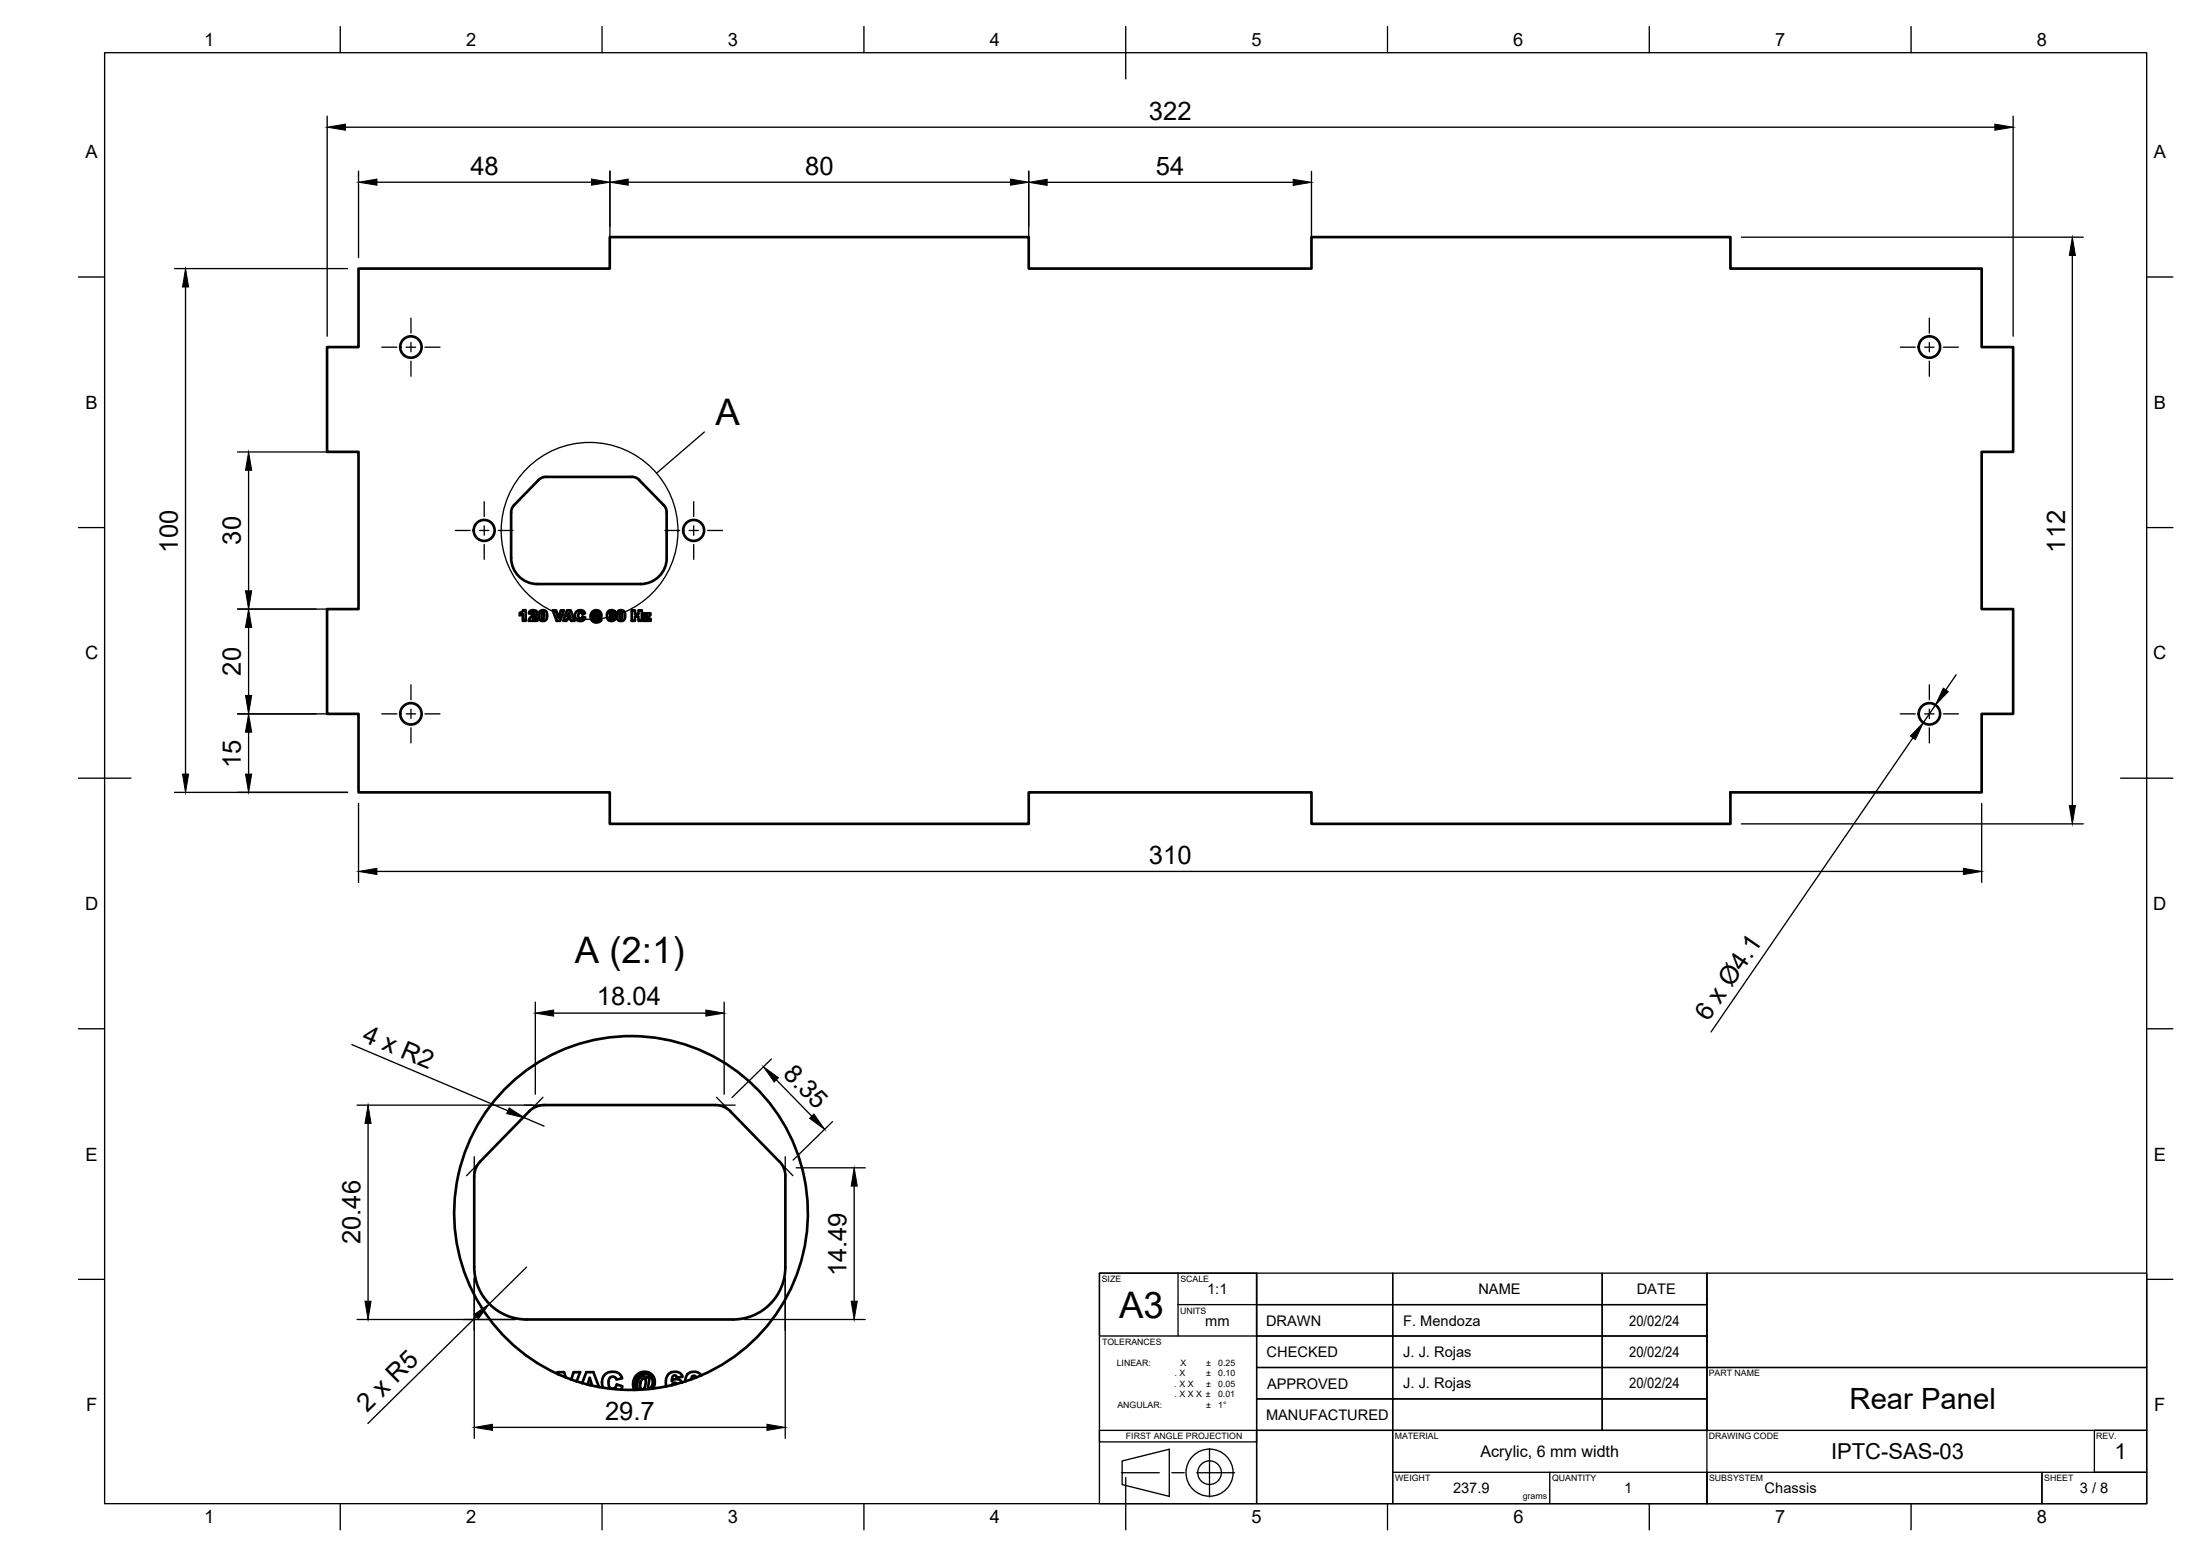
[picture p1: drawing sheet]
<svg xmlns="http://www.w3.org/2000/svg" width="420mm" height="297mm" viewBox="0 0 420 297" stroke-linecap="round" stroke-linejoin="round" font-family="sans-serif">
<g fill="none" stroke="#000" stroke-width=".51">
<path d="M68.5 51.3h48v-6h80v6h54v-6h80v6h48v15h6v20h-6v30h6v20h-6v15h-48v6h-80v-6h-54v6h-80v-6h-48v-15h-6v-20h6v-30h-6v-20h6zM104.3 91h16.4M104.3 91a2 2 0 0 0-1.4 .6l-4.7 4.8a1.94 1.94 0 0 0-.6 1.4v8.7M120.7 91a2 2 0 0 1 1.4 .6l4.6 4.8a1.94 1.94 0 0 1 .6 1.4v8.7M99.3 117l.4-.2 .2-.3h.5v2h-.6v-1.3l-.5 .3zM101.2 116.7l.4-.2a.73 .73 0 0 1 1 .4 .73 .73 0 0 1-.6 1l-.2 .2h.8v.4h-1.6a2.18 2.18 0 0 1 1-1.2v-.4a.27 .27 0 0 0-.3 0 .27 .27 0 0 0-.1 .3l-.6-.1zM103.1 116.7l.4-.2a.92 .92 0 0 1 .9 .4 .92 .92 0 0 1 .1 .9 .84 .84 0 0 1-1.1 .7 .84 .84 0 0 1-.5-1.1zM103.5 116.9h.2a.93 .93 0 0 1 .1 1.2l-.1 .1a.9 .9 0 0 1-.2-1.3zM105.6 116.5h.6l.5 1.4 .4-1.4h.6l-.7 2h-.7zM108.3 116.5h.7l.7 2h-.6l-.1-.3h-.7l-.1 .3h-.6zM108.6 117l.3 .8h-.5zM110.1 116.7l.4-.2a.98 .98 0 0 1 1.2 .6l-.5 .1a.41 .41 0 0 0-.5-.2 .41 .41 0 0 0-.3 .5 .42 .42 0 0 0 .3 .6 .42 .42 0 0 0 .5-.4l.6 .2a1.04 1.04 0 0 1-1.6 .5 1.04 1.04 0 0 1-.1-1.7z"/>
<path d="M113.1 116.8a.97 .97 0 0 1 1.6 .1 .97 .97 0 0 1-.7 1.4l-.1-.1a.48 .48 0 0 1-.6 .1 .48 .48 0 0 1-.1-.7v-.1a.5 .5 0 0 1 .3-.5 .5 .5 0 0 1 .6 .1v-.1h.3l-.2 1a.28 .28 0 0 0 .3 0 .28 .28 0 0 0 .1-.3 .86 .86 0 0 0-.9-1 .86 .86 0 0 0-.7 1.2l.1 .2a.94 .94 0 0 0 1.5 .3h.3l-.3 .2a1.18 1.18 0 0 1-1.6-.2 1.18 1.18 0 0 1 .1-1.6zM113.6 117.2l.2-.1a.7 .7 0 0 1-.1 1.1 .35 .35 0 0 1-.3-.3 .35 .35 0 0 1 .1-.3zM116.1 116.7l.4-.2a.75 .75 0 0 1 1 .5h-.5a.23 .23 0 0 0-.2-.2 .23 .23 0 0 0-.3 .2v.4l.3-.2a.72 .72 0 0 1 .7 .9 .72 .72 0 0 1-1.1 .4 1.24 1.24 0 0 1-.3-1.8zM118 116.7l.4-.2a.92 .92 0 0 1 .9 .4 .92 .92 0 0 1 .1 .9 .84 .84 0 0 1-1.1 .7 .84 .84 0 0 1-.5-1.1zM118.4 116.9h.2a.93 .93 0 0 1 .1 1.2l-.1 .1a.9 .9 0 0 1-.2-1.3zM120.6 116.5h.7v.7h.6v-.7h.7v2h-.7v-.8h-.6v.8h-.7zM122.9 117.1h1.3v.3l-.7 .7h.8v.4h-1.5v-.3l.7-.8h-.6zM127.3 106.5a5 5 0 0 1-5 5h-19.7a5 5 0 0 1-5-5M103.9 211h32.7l1.1 .1 1 .4 .8 .7 9.3 9.5M103.9 211l-1 .1-1.5 .7-9.7 9.9M91.7 221.7l-.8 1.3-.3 1.5v17.4a10 10 0 0 0 10 10h39.4a10 10 0 0 0 10-10v-17.4M148.9 221.7l.8 1.3 .3 1.5"/>
<path d="M106.6 262.4l-.2-.5h1.3l.4 1.1M106.6 262.3l1.5 .7M106.6 262.3a33.8 33.8 0 0 1-12.6-51.7 33.8 33.8 0 0 1 53.3 .4 33.8 33.8 0 0 1-13.4 51.6M108.1 263l1 .3M109.1 263.4l.4-1.5h1.3l-.7 1.8M109.1 263.3l2.1 .7M111.2 264l.8-2.1h1.3l1.1 2.9M111.2 264l1 .3M112.2 264.3l.4-1.3 .5 1.4h-.5M112.2 264.3l2.2 .5M114.4 264.8l4.2 .5M115.2 264.9l-.2-.4a2.03 2.03 0 0 1 1.2-2.5 2.03 2.03 0 0 1 2.6 1.1l-1.1 .3a.81 .81 0 0 0-1-.5 .81 .81 0 0 0-.5 1 .85 .85 0 0 0 .2 1 .85 .85 0 0 0 1 .1l.4-.7 1.1 .3-.3 .7"/>
<path d="M118.6 265.3h3.4M121.9 265.3a1.83 1.83 0 0 1 .8-2.6h.4l.4 .4v-.3h.6l-.4 2.2a.34 .34 0 0 0 .4 .1 .34 .34 0 0 0 .2-.3 1.65 1.65 0 0 0-.8-2.5 1.65 1.65 0 0 0-2.2 1.6v.8l.3 .6M122.6 263.3a.42 .42 0 0 1 .6-.1 .42 .42 0 0 1 .1 .5 1.32 1.32 0 0 1-.6 1.5h-.2a1.76 1.76 0 0 1 .1-1.9zM124.6 265.1a2.05 2.05 0 0 0-.9-3.2 2.05 2.05 0 0 0-2.8 1.9v1l.2 .6M127.2 264.7l-2.6 .4-2.6 .2M128.3 264.4l-1.1 .3M129.3 264.2l-.3-.2h-.3l-.4 .4M129.3 264.2l-1 .2M130.3 263.9a1.25 1.25 0 0 0-2-.2v-.3a.63 .63 0 0 1 .1-.6 .63 .63 0 0 1 .6-.2l.3 .4 1.1-.2a1.68 1.68 0 0 0-2-.9 1.68 1.68 0 0 0-1.2 1.7v1.1M132 263.3l-2.7 .9M132.9 263a.45 .45 0 0 0-.7-.3l-.2 .6M133.9 262.6a1.66 1.66 0 0 0-2-.6 1.66 1.66 0 0 0-1 1.7"/>
<path d="M133.9 262.6h.1M133.9 262.6l-1.9 .7"/>
<circle cx="78.5" cy="66.2" r="2.04"/>
<circle cx="368.5" cy="66.2" r="2.04"/>
<circle cx="92.5" cy="101.3" r="2"/>
<circle cx="116.7" cy="117.9" r=".32"/>
<circle cx="132.5" cy="101.3" r="2"/>
<circle cx="78.5" cy="136.3" r="2.04"/>
<circle cx="368.5" cy="136.3" r="2.04"/>
</g>
<g fill="none" stroke="#000" stroke-width=".25">
<path d="M20 10.1h390v276.9h-390zM65 5.1v5M115 5.1v5M165 5.1v5M215 5.1v10M265 5.1v5M315 5.1v5M365 5.1v5M62.5 22.2v42M66 24.3h315M68.5 32.7v16.5M72 34.8h41"/>
<path d="M116.5 32.7v16.5M120 34.8h73M196.5 32.7v16.5M200 34.8h47M250.5 32.7v16.5M384.5 22.2v42M15 52.9h5M33.3 51.3h33.1M35.4 54.8v93M332.6 45.3h65.3M395.8 48.8v105M410 52.9h5"/>
<path d="M72.9 66.3h2.9M77.6 66.3h1.8M78.5 60.7v2.9M78.5 65.4v1.8M78.5 68.9v2.9M81.2 66.3h2.8M362.9 66.3h2.9M367.6 66.3h1.8M368.5 60.7v2.9M368.5 65.4v1.8M368.5 68.9v2.9M371.2 66.3h2.8"/>
<path d="M45.4 86.3h21M47.5 89.8v23M92.5 95.8v2.8M132.5 95.8v2.8M134.5 82.5l-9.1 7.8M15 100.7h5M45.4 116.3h21M47.5 119.8v13M87 101.3h2.8M91.6 101.3h1.8M92.5 100.4v1.8M92.5 104v2.8"/>
<path d="M95.2 101.3h2.8M127 101.3h2.8M131.6 101.3h1.8M132.5 100.4v1.8M132.5 104v2.8M135.1 101.3h2.9M410 100.7h5M45.4 136.3h21M47.5 139.8v8M72.9 136.3h2.9M77.6 136.3h1.8M78.5 130.7v2.9"/>
<path d="M78.5 135.4v1.8M78.5 138.9v2.9M81.2 136.3h2.8M362.9 136.3h2.9M367.6 136.3h1.8M368.5 130.7v2.9M368.5 135.4v1.8M368.5 138.9v2.9M369.6 134.6l-2.3 3.4M371.2 136.3h2.8M373.6 128.8l-2 2.9M15 148.6h10"/>
<path d="M33.3 151.3h33.1M68.5 153.4v15.1M332.6 157.3h65.3M365.3 140.8l-38.5 56.2M378.5 153.4v15.1M405 148.6h10M72 166.4h303M15 196.4h5M67.2 199.4l29.8 12.7M102.2 191.3v17.6M105.7 193.4h29.1M138.3 191.3v17.6"/>
<path d="M410 196.4h5M68.2 211h35.7M70.3 214.5v33.9M100.2 213.4l3.7 1.6M103.7 209.5l-2.7 2.7M136.6 211h3.8M136.8 209.5l2.7 2.7M147.3 202.2l-7.5 7.3M148.3 206.1l6.7 7M159 214.1l-7.5 7.4M90.6 220.8v3.7M91.7 221.7l-2.6 2.7"/>
<path d="M148.8 221.7l2.6 2.7M150 220.8v3.7M152.1 222.9h13.1M163.1 226.4v22M15 244.2h5M68.2 251.9h30.3M90.6 244v30.6M91 251.4l-20.7 20.3M100.6 241.9l-7.1 7M142.1 251.9h23.1M150 244v30.6M210 243h30v44h-30z"/>
<path d="M210 243h30v12h-30zM225 243v12M225 249.1h15M240 255h26v6.1h-26zM240 249.1h26v5.9h-26zM240 243h26v6.1h-26zM266 243h40v6.1h20v5.9h-20v-5.9h-40zM266 249.1h40v5.9h20v6.1h-20v-6.1h-40zM266 255h40v6.1h20v5.9h-20v-5.9h-40zM306 243h20v6.1h-20zM326 243v30.1M326 243h84v18.1h-84z"/>
<path d="M410 244.2h5M94.1 272.5h52.4M210 273.1h30v2.2h-30zM214.3 278.9l9-2.2v9l-9-2.3zM231 276.5v9.3M240 267h26v6.1h-26zM240 261.1h26v5.9h-26zM240 273.1h26v13.9h-26zM266 261.1h40v5.9h-40zM266 267h40v6.1h-40zM266 273.1h60v13.9h-60zM306 267h20v6.1h-20z"/>
<path d="M326 261.1h84v12h-84zM400 273.1h10v8h-10zM65 287v5M115 287v5M165 287v5M214.2 281.1h7.2M215 282.1v9.9M223.8 281.1h2.4M228.6 281.1h7.2M265 287v5M266 281.1h60M296 281.1v5.9"/>
<path d="M315 287v5M326 281.1h64v5.9h-64zM365 287v5M390 281.1h20v5.9h-20z"/>
<circle cx="112.6" cy="101.3" r="16.9"/>
<circle cx="231" cy="281.1" r="4.5"/>
<circle cx="231" cy="281.1" r="2.25"/>
</g>
<g fill="#000">
<path d="M62.5 24.3l3.5-.6v1.2zM68.5 34.8l3.5-.6v1.2zM113 34.2l3.5 .6-3.5 .6zM116.5 34.8l3.5-.6v1.2zM193 34.2l3.5 .6-3.5 .6zM196.5 34.8l3.5-.6v1.2zM247 34.2l3.5 .6-3.5 .6zM381 23.7l3.5 .6-3.5 .6zM35.4 51.3l.6 3.5h-1.1zM395.8 45.3l.6 3.5h-1.2zM47.5 86.3l.6 3.5h-1.2zM46.9 112.8h1.2l-.6 3.5z"/>
<path d="M47.5 116.3l.6 3.5h-1.2zM47.5 136.3l.6 3.5h-1.2zM46.9 132.8h1.2l-.6 3.5zM371.1 131.4l1 .6-2.5 2.6zM34.9 147.8h1.1l-.6 3.5zM46.9 147.8h1.2l-.6 3.5zM367.3 138l-1.5 3.2-1-.7zM395.2 153.8h1.2l-.6 3.5zM68.5 166.4l3.5-.6v1.1zM375 165.8l3.5 .6-3.5 .5zM102.2 193.4l3.5-.6v1.2zM134.8 192.8l3.5 .6-3.5 .6z"/>
<path d="M70.3 211l.6 3.5h-1.2zM97.2 211.5l3 1.9-3.4-.8zM145.8 203.7l2.9 2-.9 .9zM154.6 213.5l.8-.8 2.1 2.9zM163.1 222.9l.6 3.5h-1.1zM69.7 248.4h1.2l-.6 3.5zM90.5 251l3-2.1-2.1 2.9zM162.6 248.4h1.1l-.6 3.5zM90.6 272.5l3.5-.6v1.2zM146.5 271.9l3.5 .6-3.5 .6z"/>
</g>
<g fill="none" stroke="#000" stroke-width=".19">
<path d="M62.5 24.3l3.5-.6v1.2zM68.5 34.8l3.5-.6v1.2zM113 34.2l3.5 .6-3.5 .6zM116.5 34.8l3.5-.6v1.2zM193 34.2l3.5 .6-3.5 .6zM196.5 34.8l3.5-.6v1.2zM247 34.2l3.5 .6-3.5 .6zM381 23.7l3.5 .6-3.5 .6zM35.4 51.3l.6 3.5h-1.1zM395.8 45.3l.6 3.5h-1.2zM47.5 86.3l.6 3.5h-1.2zM46.9 112.8h1.2l-.6 3.5z"/>
<path d="M47.5 116.3l.6 3.5h-1.2zM46.9 132.8h1.2l-.6 3.5zM47.5 136.3l.6 3.5h-1.2zM367.3 138l-1.5 3.2-1-.7zM371.1 131.4l1 .6-2.5 2.6zM34.9 147.8h1.1l-.6 3.5zM46.9 147.8h1.2l-.6 3.5zM395.2 153.8h1.2l-.6 3.5zM68.5 166.4l3.5-.6v1.1zM375 165.8l3.5 .6-3.5 .5zM102.2 193.4l3.5-.6v1.2zM134.8 192.8l3.5 .6-3.5 .6z"/>
<path d="M70.3 211l.6 3.5h-1.2zM97.2 211.5l3 1.9-3.4-.8zM145.8 203.7l2.9 2-.9 .9zM154.6 213.5l.8-.8 2.1 2.9zM163.1 222.9l.6 3.5h-1.1zM69.7 248.4h1.2l-.6 3.5zM90.5 251l3-2.1-2.1 2.9zM162.6 248.4h1.1l-.6 3.5zM90.6 272.5l3.5-.6v1.2zM146.5 271.9l3.5 .6-3.5 .6z"/>
</g>
<path d="M344.1 243.6h17.1v17h-17.1zM374.9 243.7h13.6v16.8h-13.6z" fill="none" stroke="#fff" stroke-width=".25"/>
<g font-size="7">
<text x="136.6" y="81.1">A</text>
<text x="109.8" y="183.8">A (2:1)</text>
<text x="213.7" y="251.7">A3</text>
</g>
<text font-size="5.6" x="353.2" y="269.1">Rear Panel</text>
<g font-size="4.9">
<text x="219.4" y="22.8">322</text>
<text x="89.8" y="33.3">48</text>
<text x="153.8" y="33.3">80</text>
<text x="220.8" y="33.4">54</text>
<text x="34" y="105.5" transform="rotate(-90 34 105.5)">100</text>
<text x="46" y="104" transform="rotate(-90 46 104)">30</text>
<text x="394.4" y="105.5" transform="rotate(-90 394.4 105.5)">112</text>
<text x="46" y="129" transform="rotate(-90 46 129)">20</text>
<text x="46" y="146.7" transform="rotate(-90 46 146.7)">15</text>
<text x="219.4" y="164.9">310</text>
<text x="114" y="191.9">18.04</text>
<text x="326.2" y="195.1" transform="rotate(-56 326.2 195.1)">6 x Ø4.1</text>
<text x="69" y="198.6" transform="rotate(23 69 198.6)">4 x R2</text>
<text x="149.4" y="205.2" transform="rotate(46 149.4 205.2)">8.35</text>
<text x="68.8" y="237.5" transform="rotate(-90 68.8 237.5)">20.46</text>
<text x="161.7" y="243.7" transform="rotate(-90 161.7 243.7)">14.49</text>
<text x="70.1" y="269.8" transform="rotate(-45 70.1 269.8)">2 x R5</text>
<text x="115.5" y="271">29.7</text>
</g>
<g font-size="4.2">
<text x="349.7" y="278.6">IPTC-SAS-03</text>
<text x="403.8" y="278.6">1</text>
</g>
<g font-size="3.5">
<text x="39" y="8.8">1</text>
<text x="89" y="8.8">2</text>
<text x="139" y="8.8">3</text>
<text x="189" y="8.8">4</text>
<text x="239" y="8.8">5</text>
<text x="289" y="8.8">6</text>
<text x="339" y="8.8">7</text>
<text x="389" y="8.8">8</text>
<text x="16.3" y="30.2">A</text>
<text x="411.3" y="30.2">A</text>
<text x="16.3" y="78">B</text>
<text x="411.3" y="78">B</text>
<text x="16.3" y="125.9">C</text>
<text x="411.2" y="125.9">C</text>
<text x="16.3" y="173.7">D</text>
<text x="411.2" y="173.7">D</text>
<text x="16.3" y="221.6">E</text>
<text x="411.3" y="221.5">E</text>
<text x="16.4" y="269.4">F</text>
<text x="411.4" y="269.4">F</text>
<text x="39" y="290.8">1</text>
<text x="89" y="290.8">2</text>
<text x="139" y="290.8">3</text>
<text x="189" y="290.8">4</text>
<text x="239" y="290.8">5</text>
<text x="289" y="290.8">6</text>
<text x="339" y="290.8">7</text>
<text x="389" y="290.8">8</text>
</g>
<text font-size="3.1" x="282.7" y="278.2">Acrylic, 6 mm width</text>
<g font-size="2.8">
<text x="230.5" y="247">1:1</text>
<text x="282.3" y="247">NAME</text>
<text x="312.6" y="247">DATE</text>
<text x="230.2" y="253.1">mm</text>
<text x="241.8" y="253.1">DRAWN</text>
<text x="268" y="253.1">F. Mendoza</text>
<text x="311.1" y="253.1">20/02/24</text>
<text x="241.9" y="259.1">CHECKED</text>
<text x="268" y="259">J. J. Rojas</text>
<text x="311.1" y="259">20/02/24</text>
<text x="242" y="265.1">APPROVED</text>
<text x="268" y="265.1">J. J. Rojas</text>
<text x="311.1" y="265.1">20/02/24</text>
<text x="241.8" y="271.1">MANUFACTURED</text>
<text x="277.5" y="285.1">237.9</text>
<text x="310.2" y="285.1">1</text>
<text x="337" y="285.1">Chassis</text>
<text x="397.2" y="285.1">3 / 8</text>
</g>
<g font-size="1.7">
<text x="210.4" y="244.8">SIZE</text>
<text x="225.4" y="244.8">SCALE</text>
<text x="225.4" y="250.8">UNITS</text>
<text x="210.5" y="256.8">TOLERANCES</text>
<text x="213.3" y="260.7">LINEAR:</text>
<text x="224.3" y="262.7">. X</text>
<text x="225.5" y="260.7">X</text>
<text x="230.3" y="260.7">±</text>
<text x="230.4" y="262.7">±</text>
<text x="232.6" y="260.7">0.25</text>
<text x="232.7" y="262.7">0.10</text>
<text x="326.3" y="262.7">PART NAME</text>
<text x="213.4" y="268.7">ANGULAR:</text>
<text x="224.3" y="264.7">. X X</text>
<text x="224.3" y="266.7">. X X X ±</text>
<text x="230.3" y="268.7">±</text>
<text x="230.4" y="264.8">±</text>
<text x="232.6" y="266.7">0.01</text>
<text x="232.6" y="268.7">1°</text>
<text x="232.7" y="264.8">0.05</text>
<text x="215" y="274.8">FIRST ANGLE PROJECTION</text>
<text x="266.4" y="274.8">MATERIAL</text>
<text x="326.3" y="274.8">DRAWING CODE</text>
<text x="400.3" y="274.8">REV.</text>
<text x="266.5" y="282.8">WEIGHT</text>
<text x="290.8" y="286.2">grams</text>
<text x="296.4" y="282.8">QUANTITY</text>
<text x="326.4" y="282.8">SUBSYSTEM</text>
<text x="390.4" y="282.8">SHEET</text>
</g>
</svg>
